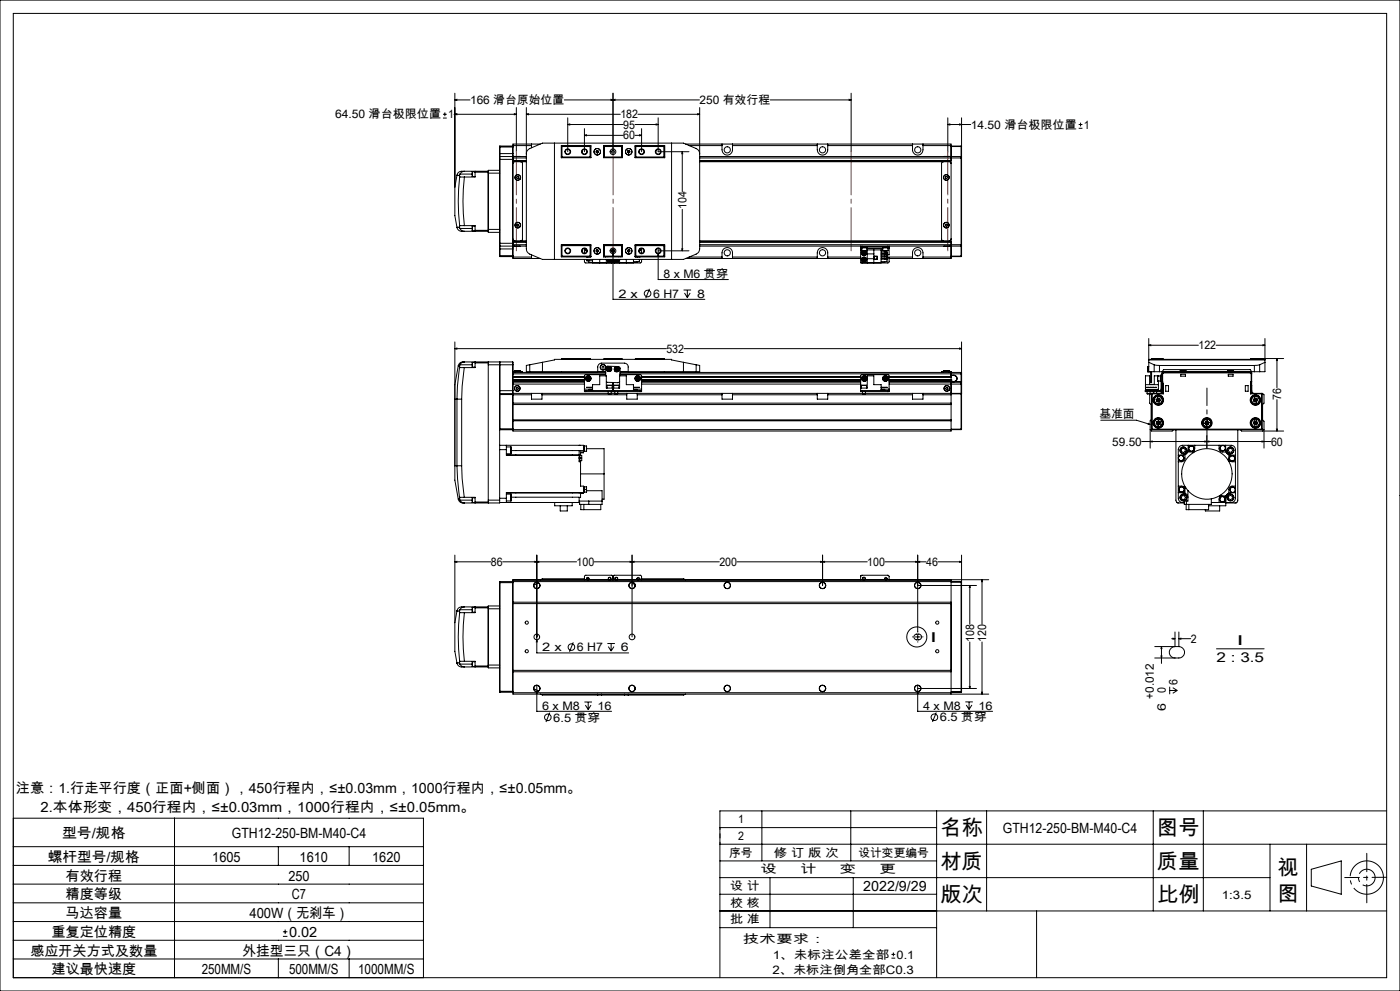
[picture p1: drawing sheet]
<svg xmlns="http://www.w3.org/2000/svg" width="420mm" height="297mm" viewBox="0 0 420 297" stroke-linecap="round" stroke-linejoin="round" font-family="sans-serif">
<g fill="none" stroke="#000" stroke-width=".3">
<path d="M0 0h420v297h-420zM4 4h412v289h-412zM132.9 35.4h1.1M132.9 34.3h1.1M133.5 33.7v1.1M136.2 34.3h18.7M136.5 29.9l.6-.1v.3zM136.5 34.3l.6-.2v.3zM136.5 29.9h4.5M136.5 27.9v28.2M154.3 34.1l.6 .2-.6 .1zM154.9 32.2v13.3"/>
<path d="M157.9 34.3l.6-.2v.3zM157.9 32.2v42.4l.1 .6 .6 .8 4.1 1.7h42.3l4.4-1.9 .5-1.2v-42.4M157.9 34.3h28.2M170.3 37.3l.6-.2v.4zM170.3 37.3h16.7M170.3 35.3v10.2M175.3 38.6v6.9M183.3 29.8l.6 .1-.6 .2zM183.9 29.9l.6-.1v.3zM183.9 27.9v17.6M190.5 37.3h6.9M191.4 34.3h18.5"/>
<path d="M192.5 38.6v6.9M196.8 37.1l.6 .2-.6 .2zM197.4 35.3v10.2h9.3M209.3 34.1l.6 .2-.6 .1zM209.8 29.9h-40.5M231.1 29.9h24.2M254.7 29.8l.6 .1-.6 .2zM255.3 27.9v17.6M284.3 37.3l.6-.2v.4zM284.3 37.3h6.9M284.3 35.3v10.2M287.9 37.1l.6 .2-.6 .2z"/>
<path d="M288.5 35.3v11.8M323.6 38.4h1.1M323.6 37.3h1.1M324.2 36.8v1.1M136.5 56.1v8.5l.6 3.6M137.1 52.5h.1M137.1 52.5l.8 .1M137.1 52.5l-.6 3.6M137.9 52.6v.3M137.9 52.9a64.4 64.4 0 0 0 0 14.8M137.9 52.9l1.4 .2M138 52.2l-.1 .4"/>
<path d="M138 52.2h3.7M139.3 51.3a1.72 1.72 0 0 0-2.2 1.2M139.3 51.3l-.9 .3-.4 .6M139.3 51.3h7.2M139.3 53.1a62.9 62.9 0 0 0 0 14.5M141.7 52.2v.7M141.7 51.5v.7M141.7 51.5h.8M141.7 52.9h.8M142.5 51.3v.3M142.5 51.6v1.5h-3.2M142.5 51.6h4"/>
<path d="M146.5 51.3v.3M146.5 51.6v17.4M146.5 51.9h3.4M149.9 47.8v4.1M149.9 51h-3.4v.3M149.9 47v.8M149.9 46v1M149.9 51.9v16.9M149.9 47.8h4M149.9 46h4M149.9 44.1h4M150 46.9v26.9"/>
<path d="M150 43.8v3.1M150 43.8l-.1 2.2M150 46.9h7.9M150 46.9l-.1 .1M150 43.8h3.8M153.8 46.9v26.9M153.8 43.8v3.1M153.8 46.9l.1 .1M153.8 43.8h.1M153.9 46.9h.1M153.9 47v.8M153.9 47.8v25.1"/>
<path d="M153.9 48.1h4M153.9 43.6h5.6M153.9 47.3h4M154.3 46.9h1.7M155.2 52.9h.3l.1 .3-.1 .3h-.3l-.2-.3zM156.2 48.5l.5 .4v22.8l-.1 .3-.4 .2M157.9 48.5h-3.4l-.4 .1-.2 .4M157.9 46.1l.1-.7 .6-.7 4.1-1.8h42.3l4.1 1.8 .5 .5 .3 .9M159.5 43.2v1.1M162.1 43.2h-8.2v3.7M166.3 42.9v34.8M168.4 46.9h.1"/>
<path d="M168.4 43.7h8.9v3.6h-8.9zM168.5 43.8v3.5M168.5 43.8h8.8M168.5 43.8l.1 .1M168.6 43.9h8.4M168.6 43.9v3.2M168.6 47.1l-.1 .1h8.8M168.6 47.1h8.4M175.3 40.6l.6-.2v.3zM175.3 40.6h11.7M177 43.9l.2-.1v3.4l-.2-.1M177 43.9v3.2"/>
<path d="M178.9 45.6l.3 .2M178.9 45.3v.3M179.2 45.2l.3 .1M179.2 45.2l-.3 .1M179.5 45.3v.3M179.5 45.6l-.3 .2M181.1 43.7l.1 .1M181.1 43.7h5.6v3.6h-5.6zM181.1 43.8h5.6M181.1 47.2h5.6M181.2 43.8v3.4l.1-.1M181.2 43.8l.1 .1"/>
<path d="M181.3 43.9h5.2M181.3 43.9v3.2M181.3 47.1h5.2M186.5 43.9l.1-.1v3.4l-.1-.1M186.5 43.9v3.2M188.3 45.6l.3 .2M188.3 45.3v.3M188.6 45.2l.3 .1M188.6 45.2l-.3 .1M188.9 45.6l-.3 .2M188.9 45.3v.3M190.5 40.6h2"/>
<path d="M190.5 43.7h8.9v3.6h-8.9zM190.5 43.8h8.8M190.7 43.9l-.1-.1v3.4l.1-.1M190.7 43.9h8.5M190.7 43.9v3.2M190.7 47.1h8.5M191.2 43.7v.1M191.9 40.4l.6 .2-.6 .1zM199.2 43.9v3.2M199.2 47.1l.1 .1h-8.8M199.3 43.8v3.5M199.3 46.9h.1"/>
<path d="M199.3 43.8l-.1 .1M201.5 42.9v34.8M204.7 45.5l.1 .6h-.3zM204.7 45.5v11.9M205.7 43.2h79.6v34.3h-18.6M206.7 43.6h9.9M209.9 48.5h74.9l.5 .5M209.9 46.9h78.4M209.9 48.1h75.4M209.9 47.3h78.4M216.6 43.2a3.2 3.2 0 0 0 .5 2.8 1.56 1.56 0 0 0 1.7 .4 1.56 1.56 0 0 0 .9-1.5v-1.7M219.7 43.6h25.5"/>
<path d="M245.2 43.2a3.2 3.2 0 0 0 .4 2.8 1.56 1.56 0 0 0 1.7 .4 1.56 1.56 0 0 0 1-1.5v-1.7M248.3 43.6h25.5M273.8 43.2v1.7a1.57 1.57 0 0 0 1.5 1.6 1.57 1.57 0 0 0 1.6-1.6v-1.7M276.9 43.6h8.4M283 48.5l-.5 .4v22.8l.5 .5M283.2 46.9h1.7M283.8 52.9h.3l.1 .4-.2 .2-.3-.1-.1-.3zM285.3 43.8h3M285.3 43.9h3M288.3 47.3h.2M288.3 46.9v.4M288.3 46.9l.2 .2"/>
<path d="M288.3 43.8v.1M288.3 43.9v3M288.3 47.3v26M288.5 47.1v.2M288.5 47.3v26M137.1 68.2a1.68 1.68 0 0 0 2.2 1.1M137.1 68.2h.1M137.9 68l.1 .5M137.9 68l-.8 .2M137.9 67.7v.3M138 68.5l.7 .7 .6 .1M138 68.5h3.7"/>
<path d="M139.3 69.3h7.2M139.3 67.6l-1.4 .1M139.3 67.6h3.2v1.4M141.7 67.8h.1M141.7 69.1h.1M141.7 67.8v.7M141.7 68.5v.6M141.7 68.5v.7M141.7 67.8h.8M141.7 69.2h.8M142.5 69v.3M142.5 69h4"/>
<path d="M146.5 69.3v.3h3.4M146.5 69v.3M146.5 68.8h3.4M149.9 68.8v4.1M149.9 72.9v.8M149.9 73.7v.9M149.9 74.6l.1 2.3M149.9 76.6h4M149.9 72.9h4M149.9 73.7l.1 .1M149.9 74.6h4M150 73.8v3.1"/>
<path d="M150 73.8h7.9M150 76.9h3.8M153.8 73.8v3.1M153.9 71.6l.4 .6h3.6M153.9 73.7h.1M153.9 72.9v.8M153.9 73.8v3.7h8.2M153.9 72.5h4M153.9 77h5.6M153.9 73.3h4M153.9 73.7l-.1 .1M153.9 76.8l-.1 .1"/>
<path d="M154.3 73.8h1.7M155 67.4l.3-.2 .3 .1v.3l-.2 .2-.3-.1zM159.5 76.4v1.1M168.4 73.8h.1M168.4 73.4h8.9v3.6h-8.9zM168.5 73.4v3.5M168.5 76.9h8.8M168.6 73.6v3.2M168.6 76.8h8.4M168.6 73.6h8.4M168.6 76.8l-.1 .1M175.3 77.7v.8l.4 .3h8"/>
<path d="M175.3 74.5v1.4M175.7 75.1h.3M175.7 74.6v.5M176 77h.1M176 77.7v.4h1.8M176 75.2v.3M176.1 78.1h.4M176.7 76.9v.1M176.7 78.1v.6h1.1M177 73.6l.2-.1v3.4l-.2-.1M177 73.6v3.2M177.3 73.5h-8.8l.1 .1"/>
<path d="M177.8 77.7v1.1h12.2v-1.1M178.9 75.3l.3 .2M178.9 75v.3M179.2 74.9l.3 .1M179.2 74.9l-.3 .1M179.5 75v.3M179.5 75.3l-.3 .2M179.9 77.7v1.1M181.1 73.4h5.6v3.6h-5.6zM181.1 76.9h5.6M181.1 73.5h5.6M181.2 76.9l-.1 .1"/>
<path d="M181.3 73.6l-.1-.1v3.4M181.3 73.6v3.2M181.3 76.8h5.2M181.3 73.6h5.2M181.3 76.8l-.1 .1M181.6 76.9v.1M181.8 76.9v.1M181.9 77.7v1.1M182 78h.1M182 78h1.5M182 77.7v.3M182.4 76.9v.1"/>
<path d="M182.6 78l.1 .2M182.8 78l-.1 .2M183.1 78l.1 .1M183.2 78.1l-.5 .1M183.2 78v.1M183.5 75.1h.1M183.5 75.3l.1 .2M183.5 75v.1M183.5 77.7v.3M183.6 77.7a.74 .74 0 0 1-.6 .8 .74 .74 0 0 1-.8-.5 .76 .76 0 0 0 .8 .6 .76 .76 0 0 0 .7-.9M183.6 74.9h.6M183.9 76.1l.1 .6h-.2z"/>
<path d="M183.9 74.3v15.4h27.6M184.1 77.7a.78 .78 0 0 0 .6 .9 .78 .78 0 0 0 .9-.6M184.3 75.1h.1M184.3 78h.1M184.3 75v.1M184.3 77.7v.3M184.3 75.3l-.1 .2M184.3 78h1.5M184.5 78l.5 .2M184.9 78l.1 .2M185.2 78l-.2 .2M185.5 76.9v.1"/>
<path d="M185.8 78h.1M185.8 77.7v.3M185.9 77.7v1.1M186.1 76.9v.1M186.5 73.6l.1-.1v3.4l-.1-.1M186.5 73.6v3.2M187.9 77.7v1.1M188.3 75.3l.3 .2M188.3 75v.3M188.6 74.9l.3 .1M188.6 74.9l-.3 .1M188.9 75.3l-.3 .2"/>
<path d="M188.9 75v.3M190.5 73.4h8.9v3.6h-8.9zM190.5 76.9h8.8M190.5 73.5h8.8l-.1 .1M190.7 73.6l-.1-.1v3.4l.1-.1M190.7 73.6v3.2M190.7 76.8h8.5M190.7 73.6h8.5M191.1 76.9v.1M191.1 78.4v.3h-1.1M191.2 76.9v.1M191.8 75.1h.3"/>
<path d="M191.8 77h.1M191.8 77.9v-.2v.7h-1.8M192.1 75.1h-.3M192.1 74.6v.5M192.5 77.7v.8l-.4 .3h-8M192.5 74.5v1.4M197.4 76.1l.2 .6h-.3zM197.4 74.3v9.5h21.1M197.4 75.2h9.3M199.2 73.6v3.2M199.2 76.8l.1 .1M199.3 73.4v3.5"/>
<path d="M199.3 73.8h.1M204.5 74.6h.3l-.1 .6zM204.7 62.8v12.4M205.7 77.5h52.5M206.7 77h9.9M209.9 72.5h75.4M209.9 73.8h78.4M209.9 73.3h78.4M216.6 77.5a3.2 3.2 0 0 1 .5-2.9 1.58 1.58 0 0 1 1.7-.3 1.58 1.58 0 0 1 .9 1.5v1.7M219.7 77h25.5M245.2 77.5a3.2 3.2 0 0 1 .4-2.9 1.58 1.58 0 0 1 1.8-.3 1.58 1.58 0 0 1 .9 1.5v1.7M248.3 77h9.9"/>
<path d="M258.2 74h.4M258.2 74v.5M258.2 74.5v4.3h6.1v-3.9M258.2 73.8v.2M258.2 74.9h.4M258.2 74.5h.4M258.5 74v.3h1.7v-.3M258.6 75.1h.9M258.6 75.1h1.5M258.6 74.3v.8M258.6 73.8v.2M258.6 74h7.7"/>
<path d="M258.8 77.7l.1 .4M258.8 77.7l.8 .3M258.8 76l.3 .2M258.8 75.1a.77 .77 0 0 0-.3 1.1 .77 .77 0 0 0 1 .3 .77 .77 0 0 0 .4-1M258.8 75.6v.4M258.8 75.6l.4 .2M258.9 78.1l.4 .1M258.9 75.1a.74 .74 0 0 0-.4 1 .74 .74 0 0 0 1 .4 .74 .74 0 0 0 .4-1M259.1 77.4l.4 .1M259.1 77.4l-.3 .3M259.1 77.4l.2 .8M259.2 75.8l.3 .3"/>
<path d="M259.2 75.8l-.1 .4M259.2 75.4l-.4 .2M259.2 75.4l.4 .2M259.2 75.4v.4M259.5 75.1l.4 .4M259.5 77.5l.1 .5M259.5 77.5l-.6 .6M259.5 76.1l-.4 .1M259.6 75.6l-.1 .5M259.6 75.6l-.8 .4M259.6 78l-.3 .2M260.1 75.1h-.6"/>
<path d="M260.1 74.3v.8M260.1 74.9l4.7 .1M260.1 74.5h4.7M260.2 74.9v3.9M260.2 76.1h1.9M260.2 77.5h1.9M262.1 74.9v3.9M262.3 76.8h.8v.9h-.8zM264.3 75.5h1.8v.4M264.3 76.2h1.8v.5h-1.8M264.3 77h1.8v.4h-1.8M264.3 77.7h1.8"/>
<path d="M264.3 75.9h1.8M264.8 74v.3h1.6M264.8 75.1h1.6M264.8 74.3v.8M265.4 77.4v.3l.3-.2 .4 .2M265.4 75.1v.4M265.4 76.7v.3M265.4 78.4v.3h-1.1M265.6 75.5h.4M265.6 77.5h.3M266.1 75.9l-.2 .3-.5-.3v.3M266.1 75.7v.2"/>
<path d="M266.1 77.7v.2M266.1 77.3h.6v1.3l-.3 .2h-8M266.1 77.7v.7h-1.8M266.1 77h7.7M266.3 74h.4M266.3 73.8v.2M266.4 74.3v.8M266.4 74.5h.3M266.5 74l-.1 .3M266.7 74v.5M266.7 73.8v.2M266.7 74.5v1.9h-.6"/>
<path d="M273.8 77.5v-1.7a1.57 1.57 0 0 1 1.5-1.6 1.57 1.57 0 0 1 1.6 1.6v1.7M276.9 77h8.4M283.2 73.8h1.7M283.6 67.4l.2-.2 .4 .1v.3l-.2 .2-.4-.1zM285.3 71.6l-.4 .6h-75M285.3 76.9h3M285.3 76.8h3M288.3 73.3h.2M288.3 73.3v.5M288.3 76.8h.2M288.3 76.8v.1M288.3 73.8v3"/>
<path d="M288.5 73.3v.3M288.5 73.6l-.2 .2M288.5 76.8l-.2 .1M288.5 73.6v3.2M194.8 86.6l-1.1 2.8M205.1 86.9h2.2M205.4 87.8l.8 1.4M206.2 86.9v2.3M207 87.8l-.8 1.4M136.5 104.5l.6-.2v.3zM136.5 102.5v37.1M136.5 104.5h63.4"/>
<path d="M137.1 119.6h1.4M137.1 119.6v20M137.5 109.6l-1 5.7v4.3h.6M137.5 109.6l.4 .1M137.9 110.1l-.7 5.6-.1 3.9M137.9 110.1l1.4 .1M137.9 109.7v.4M138 109.3l-.1 .4M138 109.3h3.7M138.5 119.6v20M139.3 110.2l-.7 5.6-.1 3.8M139.3 108.5a1.48 1.48 0 0 0-1.8 1.1"/>
<path d="M139.3 108.5a1.49 1.49 0 0 0-1.3 .8M139.3 108.5h14.5M141.7 110h.1M141.7 108.6v1.4M141.7 108.6h.8M141.7 110h.8M142.5 108.5v.3M142.5 108.8v1.4h-3.2M142.5 108.8h4M146.5 108.5v.8M146.5 109.3h7.4M146.5 109.3v40.6"/>
<path d="M149.9 108.5h.1M149.9 108.5l.1 9.5M149.9 117.1v.9M149.9 108.5v8.6M149.9 118v31.9M149.9 117.1h4M149.9 118.3h4M150 118v10.8M150 118h3.8M150 118h-.1M153.8 108.5v9.5M153.8 108.5l.1 .8"/>
<path d="M153.8 118l.1 10.7M153.8 118h.1M153.9 114.4v.1M153.9 109.3v2.7M153.9 114.5v2.6M153.9 111.3h.6M153.9 117.1v.8M153.9 118.3h5.6M153.9 117.9h5.6M153.9 112v2.4M153.9 111.6h27.8M153.9 113.9h21.4"/>
<path d="M153.9 113h21.4M153.9 112h27.8M153.9 114.4h21.4M153.9 114.5h21.4M153.9 115.1h21.4M154.5 111.1h.1M154.5 111.3h.1M154.5 111.3h1.7M154.5 111.2h1.7M154.5 111.2v.4M154.5 111.1h1.6M154.9 116.2l.6 .1-.1 .3-.2 .1-.3-.2z"/>
<path d="M156.1 111.3h.1M156.2 111.2h.1M156.2 111.3h.5v.3M156.2 111.2v.4M158.9 111.4h20.4v-1.4a1.21 1.21 0 0 1 1.2-1.2h6.8a1.14 1.14 0 0 1 1.2 1.2v1.4h20.3M158.9 109.3l-1 .2v1.9h1M158.9 109.3v2.1M159.5 117.9h3.1M159.5 117.9v1.7h3.1v-1.7M162.6 118.3h25.4M162.6 117.9h19.9M162.7 108.6v2.8"/>
<path d="M168.5 107.6h8.7M168.5 107.6v.1M168.5 111.4v.2M175.3 113.9h-21.4l21.4 .1M175.3 112.9h-21.4h21.4M175.3 117v.4h.5M175.3 117h.5M175.3 116.6v.4M175.3 116.6h2.5M175.8 117h7.7M175.8 117v.4M175.8 117.4h7.7"/>
<path d="M176.1 113.2v.5M176.1 113.2l.4 .2M176.1 113.7l.4 .2M176.5 113v.4M176.5 113l-.4 .2M176.5 113l.3 .2M176.5 113.4l.3 .2M176.5 113.4l-.4 .3M176.5 113.4v.5M176.8 113.2v.4M176.8 113.2l-.3 .2M176.8 113.6l-.3 .3"/>
<path d="M177.2 107.6v.1M177.8 117v-1.7h2.1v-2.7h2v3.7h4v-3.7h2v2.7h2.1v1.7M177.8 116.7h-1.1v.2h1.1M177.8 116.1h-1.8h1.8M179.3 111.3h2.4M181.2 107.6h5.4M181.2 107.6v.1M181.7 112.6l.1-2.3 .4-.6 3.6 .3 .3 .3-.1 2.3M181.7 112.3l-6.2 .1-.2 .2v4M182.1 115.5h1.6M182.1 115.5v.8M182.4 110.5l.1 .4"/>
<path d="M182.4 110.5l.3 .1M182.5 118h.8M182.5 117.4v.6M182.5 110.9l.3 .1M182.6 110.2l-.2 .3M182.6 110.2l.5 .1M182.6 110.2l.1 .4M182.7 110.6l-.2 .3M182.7 110.6l.1 .4M182.7 110.6l.5 .1M183.1 110.3l.1 .4M183.1 110.3l-.4 .3"/>
<path d="M183.2 110.7l-.4 .3M183.3 117.4v.6M183.3 117.9h1.2M183.5 117.4h.4M183.5 117h.8M183.5 117v.4M183.7 115.5v.8M183.9 117.4h.4M183.9 114.6v2.8M184.1 115.5h1.6M184.1 115.5v.8M184.3 117h7.8"/>
<path d="M184.3 117.4h7.8M184.3 117v.4M184.5 118h.8M184.5 117.4v.6M184.5 118h.1M184.6 110.6l.1 .4M184.6 110.6l.4 .1M184.7 111l.4 .1M184.9 110.3l-.3 .3M184.9 110.3l.4 .1M184.9 110.3l.1 .4M185 110.7l-.3 .3"/>
<path d="M185 110.7l.1 .4M185 110.7l.5 .1M185.3 118h-.7M185.3 117.4v.6M185.3 117.9h2.7M185.3 110.4l.2 .4M185.3 110.4l-.3 .3M185.5 110.8l-.4 .3M185.7 115.5v.8M185.9 114.3l-.4 .4-3.6-.2M186 112.3l6.3 .1 .2 .2v4M186 112h102.3"/>
<path d="M186 111.6h102.3M186 111.3h2.5M186.6 107.6v.1M188 117.9h3.2M188 117.9v1.7h3.2v-1.7M190 116.7h1.1v.2h-1.1M190 116.1h1.8h-1.8M190 116.6h2.5M190.6 107.6h8.7M190.6 107.6v.1M190.9 113.2l.1 .5M190.9 113.2l.4 .2"/>
<path d="M191 113.7l.3 .2M191.2 118.3h25.4M191.2 117.9h25.4M191.3 113l.4 .2M191.3 113l-.4 .2M191.3 113v.4M191.3 113.4l-.3 .3M191.3 113.4v.5M191.3 113.4l.4 .2M191.7 113.2v.4M191.7 113.2l-.4 .2M191.7 113.6l-.4 .3"/>
<path d="M192.1 117h.4M192.1 117v.4M192.5 117v.4h-.4M192.5 116.6v.4M192.5 113.9h65.7M192.5 112.9h65.7M192.5 113h65.7M192.5 114.4h65.7M192.5 114.5h65.7M192.5 115.1h65.7M192.5 114h65.7M199.3 107.6v.1"/>
<path d="M199.3 111.4v.2M205 108.6l-3.5-.7v-.2h-35.2v.2l-7.4 1.4M205 108.6v2.8M205 108.6l3.8 .7M205.2 104.5h83.3M208.8 109.3l1.1 .2v1.9h-1.1M208.8 109.3v2.1M216.6 117.9h3.1M216.6 117.9v1.7h3.1v-1.7M219.7 118.3h25.5M219.7 117.9h25.5M245.2 117.9h3.1"/>
<path d="M245.2 117.9v1.7h3.1v-1.7M248.3 118.3h25.5M248.3 117.9h10.5M258.2 117h.4M258.2 116.3h2v-3.7h1.9v2.7h2.2v1.7M258.4 115.5h1.6M258.4 115.5v.8M258.6 117h7.7M258.6 117.4h7.7M258.6 117v.4M258.8 118h.8M258.8 117.4v.6"/>
<path d="M258.9 113.6l.3 .2M259 113.1l-.1 .5M259 113.1l.3 .3M259.3 113.4l-.4 .2M259.3 113.4l.3 .3M259.3 113.4l-.1 .4M259.4 113l.4 .3M259.4 113l-.4 .1M259.4 113l-.1 .4M259.6 117.4v.6M259.6 117.9h14.2M259.6 113.7l-.4 .1"/>
<path d="M259.8 113.3l-.2 .4M259.8 113.3l-.5 .1M260 115.5v.8M264.3 116.7h1.1v.2h-1.1M264.3 116.1h1.8h-1.8M264.3 116.6h2.4M265.2 113.2l.1 .5M265.2 113.2l.4 .2M265.3 113.7l.3 .2M265.6 113l.4 .2M265.6 113l-.4 .2M265.6 113v.4"/>
<path d="M265.6 113.4l-.3 .3M265.6 113.4l.4 .2M265.6 113.4v.5M266 113.2v.4M266 113.2l-.4 .2M266 113.6l-.4 .3M266.3 117h.4M266.3 117v.4M266.7 112.9h18.6h-18.6M266.7 116.6v-4l-.1-.2-8.1-.1-.3 .3v4.8h.4M266.7 117v.4h-.4M266.7 116.6v.4"/>
<path d="M266.7 113.9h18.6M266.7 113h18.6M266.7 114.4h19.5M266.7 114.5h21.6M266.7 115.1h21.6M273.8 117.9h3.1M273.8 117.9v1.7h3.1v-1.7M276.9 118.3h8.4M276.9 117.9h11.4M283 111.3h.1M283.1 111.1h.1M283 111.3h-.5v.3"/>
<path d="M283 111.3h1.8M283 111.2h1.8M283 111.2v.4M283.1 111.1l1.7 .1M284 116.1l.3 .1 .1 .3-.3 .2h-.3l-.1-.4zM284.8 111.3h-.1M284.8 111.3h.5v3.1M284.8 111.2v.4M285.3 113.9l-18.6 .1M285.3 114.4h.1M285.3 114.4v14.8h-131.4v-11.3M285.3 113.9h.1"/>
<path d="M285.3 118h3M285.3 112.5h.9M285.3 114.3h.9M286.2 112.5a.97 .97 0 0 1 1 .8 .97 .97 0 0 1-.8 1.1M286.2 112.5a.9 .9 0 0 1 .9 .9 .9 .9 0 0 1-.9 .9M286.2 112.5h.1M286.2 114.3v.1M286.4 114.4h1.9M286.4 114.4h-.2M287.9 104.3l.6 .2-.6 .1zM288.3 117.9v.1M288.3 111.6v.4"/>
<path d="M288.3 114.4h.2M288.3 114.4v.1M288.3 114.5v.6M288.3 112v2.4M288.3 115.1v2.8M288.3 118v10.6M288.5 102.5v26.1M288.5 114.4l-.2 .1M288.5 114.4l-.2 .7M343.6 115.3h3.9M343.7 116.7h3.8v.2h-3.8zM344 117h-.4v.4h.4"/>
<path d="M344 117h3.9M344 116.1h.7zM344 117.4h1.2M344 117v.4M344.1 118h.9M344.1 117.4v.6M344.3 109.9h.1M344.3 109.9l.1 1.5M344.4 109.9h-.1M344.4 109.9v1.5M344.4 109.9h.1M344.4 111.4h.8"/>
<path d="M344.4 109.9h.2M344.6 103.5l.6-.2v.3zM344.6 101.5v9.9h1.7M344.6 103.5h14.9M344.6 107.7h34.9M344.6 107.9h34.9M344.6 108.6l1.7 .7M345 116.1h.4zM345 117.4v.6M345.2 117.4h.8M345.2 117v.4M345.2 114.1v.6h.3v-.6"/>
<path d="M345.2 114.1h.3M345.2 111.4v2.7M345.5 118h.2M345.5 107.6h3.4M345.5 107.6v.1M345.5 111.4v2.7M345.5 118v10.6M345.7 118h3.3M345.7 118v10.6M345.7 116.1h.4zM346 117v.4M346 117.4h1.9"/>
<path d="M346.1 117.4v.5M346.3 109.3l1.5 .2M346.3 111.4h1.5M346.3 109.3v2.1M346.5 116.1h.4zM346.9 119.8l.2 .6M346.9 119.8l.6 .1M347 117.4v.5M347.3 112.7v1.5zM347.3 119.3l.6 .1M347.3 119.3l-.4 .5M347.3 119.3l.2 .6"/>
<path d="M347.3 114.2h.8M347.5 119.9l-.4 .5M347.5 119.9l.7 .1M347.5 119.9l.2 .6M347.5 112.6v.1M347.5 114.2v2.8M347.8 111.4h.9M347.8 109.5h28.5M347.8 109.5v1.9M347.9 117v.4M347.9 119.4l.3 .6M347.9 119.4l-.4 .5"/>
<path d="M348.1 112.7l-1.8-.1v2.6h-1.4v-2.6h-1.3v4.4M348.3 112.6h-.2v1.7h.2M348.3 116.6l-.4 .4M348.3 116.6h.3M348.3 112.7h.4M348.3 112.7v3.9M348.6 117.2l.1 .1M348.6 116.8l-.7 .6M348.6 117.3l-.5 .6M348.7 115.6l-.1 1.6M348.7 112.3h-.4v.4M348.7 115.6v1.7"/>
<path d="M348.7 117.3h.1M348.7 115.6h.1M348.7 111.4v4.2M348.7 111.4l.4-.6h26l.4 .6M348.7 114.5l.1 .6M348.7 111.3h26.7M348.7 117.3l-.4 .6M348.7 111.3v.5M348.7 114.6v1M348.8 115.6h.1M348.8 117.3h.1M348.8 114.4l.2 .7"/>
<path d="M348.8 114.4h.1M348.8 114.4l-.1 .1M348.8 115.6v1.7M348.8 112v2.4M348.8 117.9l.2 .1M348.8 115.1h.2M348.8 117.9h-3.5l-.4 .4v2.5l.4 .4v4.6l-.2 .3v8.2M348.8 115.1v2.8M348.9 107.6v.1M349 115.1v2.9M349.1 111.8l-.3 .2M349.1 111.6v.2"/>
<path d="M349.1 111.6l-.4 .3 .1 .1M349.1 111.6h26M349.1 111.8h26M349.7 115.6h.9v1.7h-.9zM350.2 111.6v-.3h.6v.3M352.5 111.3h.1M354 111.3h.1M354 111.3h1.8M354 111.2h1.1M354 111.2v.1M354.2 112.2h1.4v.5h-1.4zM355.1 111.1l-1.1 .1"/>
<path d="M355.1 111.1l.7 .1M355.1 111.2h.7M355.8 111.3h-.1M355.8 111.2v.1M364.8 103.5h14.7M368.3 111.3h.1M368.3 111.3h1.8M368.3 111.2h1.2M368.3 111.2v.1M368.5 112.2h1.4v.5h-1.4zM369.4 111.1l-1.1 .1M369.4 111.1h.6"/>
<path d="M370 111.3h.1M370.1 111.2h.1M370.1 111.2v.1M371.7 111.3h.1M373.3 111.6v-.3h.6v.3M373.6 115.6h.8v1.7h-.8zM375.1 111.8l.3 .2M375.1 111.6v.2M375.1 111.6l.3 .2v.2M375.1 115.1h.2M375.1 118h3.4M375.1 115.1v2.9"/>
<path d="M375.2 107.6h3.4M375.2 107.6v.1M375.3 117.2h.1M375.3 115.6h.1M375.3 117.9l-.2 .1M375.3 117.9h3.5l.4 .4v2.5l-.4 .4v4.6l.4 .5v8M375.3 115.1v2.8M375.3 114.4l-.2 .7M375.3 114.4l.2 .1M375.3 115.6v1.7M375.3 117.3h.2M375.3 115.6h.2"/>
<path d="M375.4 114.4h-.1M375.4 114.4l.1 .1M375.4 112v2.4M375.4 111.3v.5M375.4 114.6v1M375.4 117.3l.4 .6M375.5 115.6h.1M375.5 114.5l-.2 .6M375.5 115.6v1.7M375.5 117.3l.5 .6M375.5 111.4h.8M375.5 111.4v4.2"/>
<path d="M375.5 117.2v.1M375.5 115.6v1.6M376 119.8l.2 .6M376 119.8l.6 .1M376.3 111.4h1.6M376.3 109.5v1.9M376.4 119.3l-.4 .5M376.4 119.3l.6 .1M376.4 119.3l.2 .6M376.6 119.9l.7 .1M376.6 119.9l.3 .6M376.6 119.9l-.4 .5"/>
<path d="M377 119.4l.3 .6M377 119.4l-.4 .5M377.3 120l-.4 .5M377.9 109.3l-1.6 .2M377.9 109.3v2.1M378.5 118h.1M378.5 107.5l.1 .1M378.5 118v10.6M378.6 107.6v.1M378.6 118v10.6M378.9 103.3l.6 .2-.6 .1zM379.5 101.5v9.9h-1.6"/>
<path d="M379.5 108.6l-1.6 .7M383.1 107.5v8.7M383.1 119.8v9.4M383.1 107.5l.1 .6h-.3zM385.1 107.5l-9.9 .1M136.5 139.6v4.3l1 5.7M136.5 139.6h.6M137.1 139.6h1.4M137.1 139.6l.8 9.6M138.5 139.6l.1 3.8 .7 5.6M149.9 133.5h25.1v1.5M149.9 134.8h2"/>
<path d="M149.9 128.5h4M149.9 128.7l.1 .1M151.9 134.8v1.7l22.1-.1v1.7M151.9 133.5v1.3M151.9 136h1.4M151.9 133.9h1.4M151.9 136.3h21.8M153.3 133.9v2.1M153.3 134h.1M153.3 134v2M153.3 135h21.7M153.9 120.8h131.4"/>
<path d="M153.9 121.2h131.4M153.9 125.8h131.4M153.9 126.1h131.4M173.7 137.3v1.1h.5M173.7 136.3v1M173.7 135h.1M173.7 135v1.3M173.7 133.5h.1M173.7 137.3h.8M173.7 136.2h.5M174 136.5h.5v.8M174.2 138.4v7.3h.8v2"/>
<path d="M174.2 138.1v.3M174.2 136.2v.3M174.5 137.3v.8h-.8M175 135v.5M175 135.5h-.8v.7M175 133.6l.2 1.7M175 135.5v.2h-.8M175.2 133.6l.8 .1v1.6h-.6M175.4 133.6v1.7h-.4M176 134.5h5.2v7.5M285.3 128.6h3M288.3 128.6v.2"/>
<path d="M288.3 128.6h.2M288.3 128.8h-138.3M288.5 128.6l-.2 .2M330.2 125.9h10.7l4.2 1.3M344.5 126.9l.6 .3h-.6zM345.1 128.8l.4 .4h6.1l.5-.4M345.1 132.3l.6-.1v.3zM345.5 128.6h.2M345.5 128.6l.2 .2M345.7 128.6v.2M345.7 128.8h32.8M345.7 128.6h32.8"/>
<path d="M346.9 127l.5 .4M347 126.4l-.1 .6M347 126.4l1 .7M347.1 120.4l.6 .1M347.5 126.7l-.6 .3M347.5 126.7l-.1 .7M347.6 126.1l-.6 .3M347.6 126.1l.5 .4M347.6 126.1l-.1 .6M348 127.1l-.6 .3M348.1 126.5l-.1 .6M348.1 126.5l-.6 .2"/>
<path d="M348.2 120l-.5 .5M352.8 128.8v21.1a.84 .84 0 0 0 .8 .8h1.7M353.5 137.4v11.9a1.38 1.38 0 0 0 1.8 1.3M354.4 134.6l.6-.3 .6 .3v.7l-.6 .3-.6-.3zM356.3 135.5l-.8 .7v1.2a1.02 1.02 0 0 1-1 1h-1M356.3 135.5h1.5l.1 .2M356.4 135l-.1 .5M356.4 135a1.97 1.97 0 0 1-2.5 1.4l-.4 .1M356.5 133.5l-.1 1.5M357.4 133.6a.85 .85 0 0 0-.8 .9 .85 .85 0 0 0 .8 .8M357.4 133.6a.85 .85 0 0 1 .9 .9 .85 .85 0 0 1-.9 .8M358.4 133.5v1l-.3 .7 .2 .3"/>
<path d="M361.4 126.9l.4 .5M361.5 132.2l.6 .1-.6 .2zM361.6 126.3l-.2 .6M361.6 126.3l.5 .4M362.1 126.7l-.7 .2M362.1 126.7l.4 .5M362.1 132.3l.6-.1v.3zM362.1 130.6v3.7M362.3 126.1l.4 .5M362.3 126.1l-.7 .2M362.3 126.1l-.5 1.3M362.5 127.2l-.7 .2"/>
<path d="M362.7 126.6l-.2 .6M362.7 126.6l-.6 .1M365.7 133.5v1a.96 .96 0 0 0 1 1h1.1l.9 .7M366.7 133.5h-11.9a1.33 1.33 0 0 0-1.3 1.3v2.4M367 133.5h2.4a1.27 1.27 0 0 1 1.2 1.3v11.9M367.7 133.5v.9a1.56 1.56 0 0 0 1.3 1.9M368.6 138.3l.3-.2 .5 .3h1.2M368.7 136.2l.3 .1M368.7 136.2v1.6l-.3 .1M368.8 137.4a.86 .86 0 0 1 .8-.9 .86 .86 0 0 1 .9 .9M368.8 137.4a.85 .85 0 0 1 .8-.9 .85 .85 0 0 1 .9 .9M368.8 137.4a.85 .85 0 0 0 .8 .8 .85 .85 0 0 0 .9-.8"/>
<path d="M368.8 134.4h.7l.3 .6-.3 .5h-.7l-.3-.5zM369 136.3l1.6 .2M371.3 128.8v21.1a.84 .84 0 0 1-.8 .8h-2.8M372.1 128.8l.4 .4h12.6M376 126.8l.3 .5M376.2 120.4l.7 .1M376.3 126.2l-.3 .6M376.3 126.2l.3 .5M376.6 126.7l.4 .6M376.6 126.7l-.3 .6M376.9 126.1l.4 .6M376.9 126.1l-.6 .1"/>
<path d="M376.9 126.1l-.3 .6M377 127.3h-.7M377.3 126.7l-.3 .6M377.3 126.7l-1.3 .1M378.5 128.6v.2M378.5 128.6h.1M378.6 132.2l.6 .1-.6 .2zM378.6 128.6l-.1 .2M379.2 128.8l-.4 .4M381.3 132.3h-38.8M382.9 128.6h.3l-.1 .6zM137.5 149.6a1.48 1.48 0 0 0 1.8 1.1"/>
<path d="M137.9 149.2v.3M137.9 149.5l.1 .4M137.9 149.5l-.4 .1M138 149.9a1.49 1.49 0 0 0 1.3 .8M138 149.9h3.7M139.3 149l-1.4 .2M139.3 149h3.2v1.5M141.7 149.2v1.4M141.7 149.2h.8M141.7 150.6h.8M142.5 150.5v.2M142.5 150.5h4"/>
<path d="M146.5 149.9v.8M146.5 149.9h3.4M149.9 149.9v.8h-10.6M149.9 149.3h2M151.9 149.3v1.3M151.9 150.1h1.4M151.9 148.1h1.4M151.9 147.7h23.1M153.3 148.1v2M153.3 148.1h.1M153.3 149l20.4 .1M166.4 150.6v1h5.3v-1"/>
<path d="M168.1 151.6v1.5h2.1v-1.5M173.7 150.6h.1M173.7 150.2h6.9M173.7 149.1v1.5M174.2 142h7M174.2 151.2v1.5h6v-1.5M175 145.8h.4v1.7M175 147.7l-.8 .1v1.3h-.5M175 146.7h1M175.2 151.2v1.5M175.2 145.8v1.8h-23.3v1.7M175.4 145.9h.6v.8"/>
<path d="M176 146.7v.8h-.8M176 147.1h4.6v4.1h-6.7v-.6h-24M176.6 150.2v1M181.2 142v7.6h-.6M353.1 150.5l.2 .2M353.5 147.6l2 .2M353.5 145.7h1.1l.6 .3 .3-.2M353.6 146.7a.86 .86 0 0 0 .9 .8 .86 .86 0 0 0 .9-.8M353.6 146.7a.86 .86 0 0 1 .9-.9 .86 .86 0 0 1 .9 .9M353.7 146.7a.85 .85 0 0 0 .8 .8 .85 .85 0 0 0 .9-.8M353.7 146.7a.85 .85 0 0 1 .8-.8 .85 .85 0 0 1 .9 .8M354.6 148.6h.7l.3 .5-.3 .6h-.7l-.3-.6z"/>
<path d="M355.5 147.8a1.37 1.37 0 0 1 .9 1.3M355.7 146.2l-.2 .1v1.5M355.8 151.2v1.5h6.8v-1.5M355.9 150.2v1M356.4 147.1v3.1h-1.1v1h8.1v-1.7M356.4 147.1h.1M356.7 151.2v1.5M365.8 148.6l.2 .3-.3 .5v1.2M365.9 151.6v1.5h-4.3v-.4M366.2 148.4l.2 .2h1.4M366.7 148.8a.85 .85 0 0 1 .9 .8 .85 .85 0 0 1-.9 .9M366.7 148.8a.85 .85 0 0 0-.8 .8 .85 .85 0 0 0 .8 .9"/>
<path d="M367.7 149.7v1.9h-5.1M367.8 149l-.1 1.6M367.8 148.6v.4M368.5 148.8l.6-.4 .6 .4v.6l-.6 .4-.6-.4zM370.6 145.7h-1a.96 .96 0 0 0-.9 1v1.1l-.9 .8M370.6 147.6l-1 .1a1.55 1.55 0 0 0-1.8 1.3M370.6 146.9v2.4a1.21 1.21 0 0 1-1.2 1.3h-6M371.1 150.5l-.3 .2M136.5 168.4l.6-.2v.3zM136.5 166.4v20.2M136.5 168.4h10.8M149.9 174.7h4"/>
<path d="M150 174.3l-.1 7.3M150 174.3v33.2M150 174.3h138.3M150.8 168.4h22.2M153.9 174.4l-.1 33.1M153.9 173.9h131.4M160.4 168.2l.6 .2-.6 .1zM161 168.4l.6-.2v.3zM161 166.4v29.3h27.6M161.6 174.7l-1.5 .7M175.3 173.7v-.9l.4-.4h7.9l.3 .4 .4-.4h7.8l.4 .4v.9M175.3 173.5h-12.6l-.6 .2"/>
<path d="M176 173.5h.1M176 173.3v.2M176 173.5h.7M176.1 173.1h.4M176.2 173.7a.36 .36 0 0 1-.2-.5 .36 .36 0 0 1 .6 0 .36 .36 0 0 1-.2 .5M176.7 173.3v.2M178.3 168.4h37.5M182.6 173.7a.42 .42 0 0 1 0-.6 .42 .42 0 0 1 .6 0 .42 .42 0 0 1 0 .6M183.7 172.5h.4M183.9 172.5v1.2M184.5 173.1a.43 .43 0 0 1 .7 0 .43 .43 0 0 1-.1 .6M184.5 173.1l.1 .6"/>
<path d="M189 168.2l.6 .2-.6 .1zM189.6 174.6l.3 .3h.5M189.6 168.4l.6-.2v.3zM189.6 166.4v24.5M190 174.7v.3M191.1 173.3v.2M191.1 173.5h.7M191.4 173.7a.36 .36 0 0 1-.2-.5 .36 .36 0 0 1 .6 0 .36 .36 0 0 1-.2 .5M191.8 173.5h.1M191.8 173.3v.2M192.5 173.5h12.5l.7 .2M246.2 168.2l.6 .2-.6 .1z"/>
<path d="M246.8 166.4v9.1M246.8 168.4l.6-.2v.3zM258.2 172.8l.3-.4h7.9l.3 .3v1M258.4 172.5h-.2v1.2M258.9 173.7a.43 .43 0 0 1 0-.6 .43 .43 0 0 1 .6 0 .43 .43 0 0 1-.1 .6M260.2 168.4h-39.1M265.4 173.3v.2M265.4 173.5h.7M265.5 168.4h12.3M265.6 173.7a.36 .36 0 0 1-.1-.5 .36 .36 0 0 1 .5 0 .36 .36 0 0 1-.1 .5M266.1 173.3v.2M274.7 168.2l.6 .2-.6 .1z"/>
<path d="M275.3 175.5h17.6M275.3 166.4v22.9M275.3 168.4l.6-.2v.3zM281.4 168.4h7.1M285.3 173.7v34.3M285.3 174.5h3M287.9 168.2l.6 .2-.6 .1zM288.3 174.3v.2M288.3 174.5v32.8M288.5 166.4v40.9M290.9 175.5l.2 .6h-.3zM290.9 175.5v11.6"/>
<path d="M294.6 173.7l.1 .6h-.2zM294.6 173.7v13.4M296.6 173.7h-142.7v34.3h142.7M136.5 186.6v8.6l.6 3.5M137.1 198.7a1.68 1.68 0 0 0 2.2 1.2M137.1 183.1h.1M137.1 198.7h.1M137.1 183.1l.8 .1M137.1 183.1l-.6 3.5M137.9 183.2v.3M137.9 198.6l.1 .4M137.9 198.6l-.8 .1"/>
<path d="M137.9 183.5l1.4 .1M137.9 183.5a64.4 64.4 0 0 0 0 14.8M137.9 198.3v.3M138 182.7l-.1 .5M138 199l.4 .6 .9 .3M138 199h3.7M138 182.7h3.7M139.3 181.9a1.72 1.72 0 0 0-2.2 1.2M139.3 181.9l-.6 .1-.7 .7M139.3 199.9h7.2M139.3 181.9h7.2M139.3 183.6a62.9 62.9 0 0 0 0 14.6"/>
<path d="M139.3 198.2l-1.4 .1M139.3 198.2h3.2v1.4M141.7 199.7h.1M141.7 182.7v.8M141.7 199v.7M141.7 198.3v.7M141.7 182v.7M141.7 198.3h.8M141.7 199.7h.8M141.7 182h.8M141.7 183.5h.8M142.5 199.6v.3"/>
<path d="M142.5 181.9v.3M142.5 182.2v1.4h-3.2M142.5 199.6h4M142.5 182.2h4M146.5 199.9v.3h3.4M146.5 199.6v.3M146.5 181.9v.3M146.5 182.2v17.4M146.5 199.3h3.4M146.5 182.5h3.4M149.9 199.3v.9M149.9 181.6h-3.4v.3"/>
<path d="M149.9 181.6v.9M149.9 182.5v16.8M153.9 180.5h131.4M153.9 180.9h131.4M161 191.8l.2 .6h-.3zM172 192.5l-1.1 2.8M182.2 192.9h2.3M182.5 193.8l.8 1.3M183.3 192.9v2.2M184.2 193.8l-.9 1.3M274.3 190.5a1.13 1.13 0 0 1 1.4-.5 1.13 1.13 0 0 1 .7 1.3 1.13 1.13 0 0 1-1.4 .5 1.13 1.13 0 0 1-.7-1.3zM274.6 190.9h1.4"/>
<path d="M275.3 190.2v1.4M290.9 192.4v13.9M294.6 192.4v15.6M346.4 193.8h7.3M348.3 196.6h.3l-.2 .6zM348.4 193.8l.2 .6h-.3zM348.4 193.8v5M351.5 191.4h1M351.9 191.3l.6 .1-.6 .2zM352.5 189.4v4.4a1.71 1.71 0 0 0-1.7 1.7 1.71 1.71 0 0 0 1.7 1.7M353.7 191.4l.6-.1v.3zM353.7 193.8a1.71 1.71 0 0 1 1.7 1.7 1.71 1.71 0 0 1-1.7 1.7h-7.3"/>
<path d="M353.7 189.4v4.4M353.7 191.4h3.5M364.9 194.4h14.3M149.9 200.2l.1 7.3M149.9 207.1h4M150 207.5h3.8M153.9 207.6h131.4M153.9 201.3h131.4M153.9 200.9h131.4M153.9 207.4l-.1 .1M160.1 206.4l1.5 .6M161 207.3l.2 .6h-.3z"/>
<path d="M161 205.3v7.9h22.5M162.1 208l.6 .3h16.6M164.9 213.6l-1.1 2.8M175.3 210.4h2.3M175.6 211.3l.9 1.4M176.5 210.4v2.3M177.3 211.3l-.8 1.4M179.3 208.3h1.2M179.3 208v.3M180.5 208.3h6.8M180.5 208v.3M187.3 208.3h1.2"/>
<path d="M187.3 208v.3M188.5 208v.3M205.7 208l-.7 .3h-16.5M275.3 207.3l.2 .6h-.3zM275.3 205.3v7.9h22.5M275.3 206.3h17.6M280.9 213.5l-1.1 2.9M285.3 207.5h3M285.3 207.3h3M288.3 207.3h.2M288.3 207.3v.2M288.5 207.3l-.2 .2"/>
<path d="M289.6 210.4h2.3M289.9 211.3l.8 1.3M290.7 210.4v2.2M290.8 205.7h.3l-.2 .6zM291.6 211.3l-.9 1.3M294.5 207.4h.2l-.1 .6zM350.9 205.8v2.3M350.9 206.9h2.3M351.8 206.1l1.4 .8M353.2 206.9l-1.4 .9M4 245.2h123v47.8M4 253.7h123"/>
<path d="M4 259.4h123M52.4 245.2v47.8M83.5 253.7v5.7M104.7 253.7v5.7M216 253h200M216 248h65M216 258h65M228.6 243v15M255.2 243v15M281 243v50M296 243v30M346 243v30"/>
<path d="M361 243v30M381 253v20M392 253v20M416 243h-200v50M4 265h123M4 270.6h123M4 276.2h123M84.9 279.3h1.3M85.5 278.6v1.3M216 278h65M216 273h200M216 263h165"/>
<path d="M216 268h65M231 263v15M256 263v15M311 273v20M393.4 260.5l9-2.5v10l-9-2.5zM4 281.8h123M4 287.4h123M83.5 287.4v5.6M84.9 280.6h1.3M104.7 287.4v5.6M267.4 287.2h1.2M267.4 286h1.2"/>
<path d="M268 285.5v1.1"/>
<circle cx="155.3" cy="53.2" r=".85"/>
<circle cx="155.3" cy="53.2" r=".82"/>
<circle cx="170.3" cy="45.5" r=".71"/>
<circle cx="170.3" cy="45.5" r=".85"/>
<circle cx="175.3" cy="45.5" r=".86"/>
<circle cx="175.3" cy="45.5" r=".71"/>
<circle cx="179.2" cy="45.5" r=".96"/>
<circle cx="179.2" cy="45.5" r=".98"/>
<circle cx="183.9" cy="45.5" r=".86"/>
<circle cx="183.9" cy="45.5" r=".42"/>
<circle cx="188.6" cy="45.5" r=".98"/>
<circle cx="188.6" cy="45.5" r=".95"/>
<circle cx="192.5" cy="45.5" r=".86"/>
<circle cx="192.5" cy="45.5" r=".71"/>
<circle cx="197.5" cy="45.5" r=".72"/>
<circle cx="197.5" cy="45.5" r=".86"/>
<circle cx="218.2" cy="44.9" r=".93"/>
<circle cx="246.8" cy="44.9" r=".93"/>
<circle cx="275.3" cy="44.9" r=".93"/>
<circle cx="283.9" cy="53.2" r=".82"/>
<circle cx="283.9" cy="53.2" r=".85"/>
<circle cx="155.3" cy="67.5" r=".86"/>
<circle cx="155.3" cy="67.5" r=".82"/>
<circle cx="170.3" cy="75.2" r=".71"/>
<circle cx="170.3" cy="75.2" r=".86"/>
<circle cx="175.3" cy="75.2" r=".87"/>
<circle cx="175.3" cy="75.2" r=".71"/>
<circle cx="179.2" cy="75.2" r=".97"/>
<circle cx="179.2" cy="75.2" r=".98"/>
<circle cx="183.9" cy="75.2" r=".86"/>
<circle cx="183.9" cy="75.2" r=".42"/>
<circle cx="188.6" cy="75.2" r=".96"/>
<circle cx="188.6" cy="75.2" r=".98"/>
<circle cx="192.5" cy="75.2" r=".87"/>
<circle cx="192.5" cy="75.2" r=".71"/>
<circle cx="197.5" cy="75.2" r=".72"/>
<circle cx="197.5" cy="75.2" r=".87"/>
<circle cx="218.2" cy="75.8" r=".93"/>
<circle cx="246.8" cy="75.8" r=".93"/>
<circle cx="259.2" cy="77.8" r=".75"/>
<circle cx="259.2" cy="77.8" r=".76"/>
<circle cx="275.3" cy="75.8" r=".93"/>
<circle cx="283.9" cy="67.5" r=".86"/>
<circle cx="283.9" cy="67.5" r=".81"/>
<circle cx="194.3" cy="88" r=".98"/>
<circle cx="155.2" cy="116.4" r=".82"/>
<circle cx="155.2" cy="116.4" r=".85"/>
<circle cx="176.5" cy="113.4" r=".75"/>
<circle cx="176.5" cy="113.4" r=".77"/>
<circle cx="176.5" cy="113.4" r=".86"/>
<circle cx="180.9" cy="110.1" r=".28"/>
<circle cx="180.9" cy="110.1" r=".85"/>
<circle cx="180.9" cy="110.1" r=".78"/>
<circle cx="182.8" cy="110.6" r=".77"/>
<circle cx="182.8" cy="110.6" r=".74"/>
<circle cx="185" cy="110.7" r=".78"/>
<circle cx="185.1" cy="110.7" r=".74"/>
<circle cx="191.3" cy="113.4" r=".86"/>
<circle cx="191.3" cy="113.4" r=".73"/>
<circle cx="191.3" cy="113.4" r=".77"/>
<circle cx="259.3" cy="113.4" r=".85"/>
<circle cx="259.3" cy="113.4" r=".74"/>
<circle cx="259.3" cy="113.4" r=".77"/>
<circle cx="265.6" cy="113.5" r=".74"/>
<circle cx="265.6" cy="113.4" r=".86"/>
<circle cx="265.6" cy="113.4" r=".77"/>
<circle cx="284" cy="116.4" r=".87"/>
<circle cx="284" cy="116.4" r=".82"/>
<circle cx="347.5" cy="119.9" r="1.22"/>
<circle cx="347.5" cy="119.9" r="1.19"/>
<circle cx="347.5" cy="119.9" r="1.56"/>
<circle cx="347.5" cy="119.9" r="1.43"/>
<circle cx="376.6" cy="119.9" r="1.43"/>
<circle cx="376.6" cy="119.9" r="1.57"/>
<circle cx="376.6" cy="119.9" r="1.19"/>
<circle cx="347.5" cy="126.7" r="1.18"/>
<circle cx="347.5" cy="126.7" r="1.43"/>
<circle cx="347.5" cy="126.7" r="1.57"/>
<circle cx="354.3" cy="137.3" r=".78"/>
<circle cx="354.3" cy="137.3" r=".84"/>
<circle cx="355" cy="135" r=".96"/>
<circle cx="355" cy="135" r="1.03"/>
<circle cx="357.4" cy="134.5" r=".8"/>
<circle cx="357.4" cy="134.5" r=".85"/>
<circle cx="362.1" cy="126.7" r="1.22"/>
<circle cx="362.1" cy="126.8" r="1.18"/>
<circle cx="362.1" cy="126.7" r="1.43"/>
<circle cx="362.1" cy="126.7" r="1.57"/>
<circle cx="366.8" cy="134.3" r=".85"/>
<circle cx="366.8" cy="134.3" r=".79"/>
<circle cx="369.1" cy="135" r=".96"/>
<circle cx="369.1" cy="135" r="1.03"/>
<circle cx="369.6" cy="137.4" r=".78"/>
<circle cx="376.6" cy="126.7" r="1.22"/>
<circle cx="376.6" cy="126.8" r="1.19"/>
<circle cx="376.6" cy="126.7" r="1.43"/>
<circle cx="376.7" cy="126.7" r="1.58"/>
<circle cx="354.5" cy="146.7" r=".78"/>
<circle cx="355" cy="149.1" r=".96"/>
<circle cx="355" cy="149.1" r="1.02"/>
<circle cx="362.1" cy="142" r="7.6"/>
<circle cx="366.7" cy="149.6" r=".79"/>
<circle cx="369.1" cy="149.1" r=".96"/>
<circle cx="369.1" cy="149.1" r="1.02"/>
<circle cx="369.8" cy="146.8" r=".78"/>
<circle cx="369.8" cy="146.8" r=".84"/>
<circle cx="161" cy="175.5" r=".96"/>
<circle cx="161" cy="175.5" r=".92"/>
<circle cx="182.9" cy="173.4" r=".35"/>
<circle cx="184.9" cy="173.4" r=".34"/>
<circle cx="189.6" cy="175.5" r=".96"/>
<circle cx="189.6" cy="175.5" r=".92"/>
<circle cx="218.2" cy="175.5" r=".96"/>
<circle cx="218.2" cy="175.5" r=".92"/>
<circle cx="246.8" cy="175.5" r=".97"/>
<circle cx="246.8" cy="175.5" r=".92"/>
<circle cx="259.2" cy="173.4" r=".34"/>
<circle cx="275.3" cy="175.5" r=".97"/>
<circle cx="275.3" cy="175.5" r=".92"/>
<circle cx="158" cy="186.6" r=".48"/>
<circle cx="158" cy="195.2" r=".48"/>
<circle cx="161" cy="190.9" r=".85"/>
<circle cx="171.4" cy="193.9" r=".98"/>
<circle cx="189.6" cy="190.9" r=".85"/>
<circle cx="275" cy="190.9" r="3"/>
<circle cx="281.2" cy="186.6" r=".48"/>
<circle cx="281.2" cy="195.2" r=".48"/>
<circle cx="161" cy="206.3" r=".97"/>
<circle cx="161" cy="206.3" r=".93"/>
<circle cx="164.4" cy="215" r=".99"/>
<circle cx="189.6" cy="206.3" r=".97"/>
<circle cx="189.6" cy="206.3" r=".93"/>
<circle cx="218.2" cy="206.3" r=".97"/>
<circle cx="218.2" cy="206.3" r=".93"/>
<circle cx="246.7" cy="206.3" r=".98"/>
<circle cx="246.8" cy="206.3" r=".93"/>
<circle cx="275.3" cy="206.3" r=".98"/>
<circle cx="275.3" cy="206.3" r=".93"/>
<circle cx="280.3" cy="215" r=".99"/>
</g>
<path d="M412.4 262.3a2.5 2.5 0 0 0-4.1-1.1 2.5 2.5 0 0 0 1 4.2 2.5 2.5 0 0 0 3.2-2.9l-.1-.2" fill="none" stroke="#000" stroke-width=".3" stroke-dasharray="30.5 1.3 1.3 1.3" stroke-dashoffset="24.5" stroke-linecap="butt"/>
<path d="M414.8 261.5a5 5 0 0 0-8.3-2 5 5 0 0 0 2.2 8.3 5 5 0 0 0 6.2-6l-.1-.3" fill="none" stroke="#000" stroke-width=".3" stroke-dasharray="30.5 1.3 1.3 1.3" stroke-dashoffset="16.7" stroke-linecap="butt"/>
<path d="M362.1 116.3v14.3" fill="none" stroke="#000" stroke-width=".3" stroke-dasharray="30.5 1.3 1.3 1.3" stroke-dashoffset="25.2"/>
<path d="M273.9 190.9h-.1M275.3 189.4v-.1M275.3 192.3v.1M276.8 190.9h.1" fill="none" stroke="#000" stroke-width=".3" stroke-dasharray="30.5 1.3 1.3 1.3"/>
<path d="M410 255.7v14.9" fill="none" stroke="#000" stroke-width=".3" stroke-dasharray="30.5 1.3 1.3 1.3" stroke-dashoffset="25"/>
<path d="M403.4 263l12.6-.1" fill="none" stroke="#000" stroke-width=".3" stroke-dasharray="30.5 1.3 1.3 1.3" stroke-dashoffset="26.1"/>
<path d="M216 248v5" fill="none" stroke="#000" stroke-width=".3" stroke-dasharray="30.5 1.3 1.3 1.3" stroke-dashoffset="29.9"/>
<path d="M154.9 45.5v29.7M183.9 45.5v29.7M255.3 45.5v29.7M284.3 45.5v29.7" fill="none" stroke="#f00" stroke-width=".3" stroke-dasharray="30.5 1.3 1.3 1.3" stroke-dashoffset="17.5"/>
<g fill="#000">
<path d="M344.5 126.9l.6 .3h-.6z"/>
<path d="M136.5 29.9l.6-.1v.3zM183.3 29.8l.6 .1-.6 .2zM136.5 34.3l.6-.2v.3zM154.3 34.1l.6 .2-.6 .1z"/>
<path d="M157.9 34.3l.6-.2v.3zM209.3 34.1l.6 .2-.6 .1zM189.6 168.4l.6-.2v.3zM246.2 168.2l.6 .2-.6 .1z"/>
<path d="M170.3 37.3l.6-.2v.4zM196.8 37.1l.6 .2-.6 .2z"/>
<path d="M254.7 29.8l.6 .1-.6 .2zM183.9 29.9l.6-.1v.3z"/>
<path d="M287.9 37.1l.6 .2-.6 .2zM284.3 37.3l.6-.2v.4z"/>
<path d="M204.7 45.5l.1 .6h-.3zM204.5 74.6h.3l-.1 .6zM383.1 107.5l.1 .6h-.3zM382.9 128.6h.3l-.1 .6zM294.6 173.7l.1 .6h-.2zM294.5 207.4h.2l-.1 .6zM290.9 175.5l.2 .6h-.3zM290.8 205.7h.3l-.2 .6z"/>
<path d="M136.5 104.5l.6-.2v.3zM287.9 104.3l.6 .2-.6 .1zM175.3 40.6l.6-.2v.3zM191.9 40.4l.6 .2-.6 .1zM197.4 76.1l-.1 .6h.3zM183.9 76.1l-.1 .6h.2zM362.1 132.3l.6-.1v.3zM378.6 132.2l.6 .1-.6 .2zM161 168.4l.6-.2v.3zM189 168.2l.6 .2-.6 .1zM161 191.8l-.1 .6h.3zM161 207.3l-.1 .6h.3zM275.3 207.3l-.1 .6h.3zM136.5 168.4l.6-.2v.3zM160.4 168.2l.6 .2-.6 .1z"/>
<path d="M378.9 103.3l.6 .2-.6 .1zM344.6 103.5l.6-.2v.3z"/>
<path d="M361.5 132.2l.6 .1-.6 .2zM345.1 132.3l.6-.1v.3zM287.9 168.2l.6 .2-.6 .1zM275.3 168.4l.6-.2v.3z"/>
<path d="M274.7 168.2l.6 .2-.6 .1zM246.8 168.4l.6-.2v.3z"/>
<path d="M348.4 193.8l.2 .6h-.3zM348.3 196.6h.3l-.2 .6z"/>
<path d="M353.7 191.4l.6-.1v.3zM351.9 191.3l.6 .1-.6 .2z"/>
</g>
<g font-size="6.3">
<text x="282.1" y="250.3">名称</text>
<text x="347.1" y="250.3">图号</text>
<text x="282.1" y="260.3">材质</text>
<text x="347.1" y="260.3">质量</text>
<text x="383.3" y="262.1">视</text>
<text x="383.3" y="269.9">图</text>
<text x="282.1" y="270.3">版次</text>
<text x="347.1" y="270.3">比例</text>
</g>
<g font-size="4.2">
<text x="4.8" y="237.6">注意：1.行走平行度（正面+侧面），450行程内，≤±0.03mm，1000行程内，≤±0.05mm。</text>
<text x="12.2" y="243.3">2.本体形变，450行程内，≤±0.03mm，1000行程内，≤±0.05mm。</text>
<text x="18.6" y="251.3">型号/规格</text>
<text x="69.5" y="251.3">GTH12-250-BM-M40-C4</text>
<text x="300.8" y="249.5">GTH12-250-BM-M40-C4</text>
<text x="14.4" y="258.3">螺杆型号/规格</text>
<text x="19.7" y="263.9">有效行程</text>
<text x="63.7" y="258.3">1605</text>
<text x="86.5" y="263.9">250</text>
<text x="89.9" y="258.3">1610</text>
<text x="111.7" y="258.3">1620</text>
<text x="19.7" y="269.5">精度等级</text>
<text x="87.6" y="269.5">C7</text>
<text x="259" y="267">2022/9/29</text>
<text x="19.7" y="275.2">马达容量</text>
<text x="74.9" y="275.2">400W（无刹车）</text>
<text x="15.5" y="280.8">重复定位精度</text>
<text x="86.7" y="280.8">0.02</text>
<text x="9.1" y="286.4">感应开关方式及数量</text>
<text x="72.7" y="286.4">外挂型三只（C4）</text>
<text x="15.5" y="292">建议最快速度</text>
<text x="60.5" y="292">250MM/S</text>
<text x="86.7" y="292">500MM/S</text>
<text x="107.4" y="292">1000MM/S</text>
</g>
<g font-size="4.1">
<text x="279.1" y="192.4">I</text>
<text x="371.1" y="193.3">I</text>
<text x="365" y="198.5">2 : 3.5</text>
</g>
<g font-size="3.5">
<text x="100.5" y="35.5">64.50 滑台极限位置 1</text>
<text x="141" y="31.2">166 滑台原始位置</text>
<text x="186.1" y="35.5">182</text>
<text x="209.9" y="31.2">250 有效行程</text>
<text x="187" y="41.8">60</text>
<text x="187" y="38.6">95</text>
<text x="291.2" y="38.6">14.50 滑台极限位置 1</text>
<text x="206" y="62.7" transform="rotate(-90 206 62.7)">104</text>
<text x="199.1" y="83.3">8 x M6 贯穿</text>
<text x="185.5" y="89.2">2 x</text>
<text x="195.9" y="89.2">6 H7</text>
<text x="209.1" y="89.2">8</text>
<text x="199.9" y="105.7">532</text>
<text x="359.5" y="104.7">122</text>
<text x="384.4" y="119.7" transform="rotate(-90 384.4 119.7)">76</text>
<text x="329.8" y="125.4">基准面</text>
<text x="333.7" y="133.6">59.50</text>
<text x="381.3" y="133.6">60</text>
<text x="147.3" y="169.6">86</text>
<text x="173" y="169.6">100</text>
<text x="215.8" y="169.6">200</text>
<text x="260.2" y="169.6">100</text>
<text x="277.8" y="169.6">46</text>
<text x="162.6" y="195.2">2 x</text>
<text x="173.1" y="195.2">6 H7</text>
<text x="186.3" y="195.2">6</text>
<text x="292.2" y="192.4" transform="rotate(-90 292.2 192.4)">108</text>
<text x="295.9" y="192.4" transform="rotate(-90 295.9 192.4)">120</text>
<text x="357.2" y="192.7">2</text>
<text x="346.2" y="209.4" transform="rotate(-90 346.2 209.4)">+0.012</text>
<text x="349.7" y="207.7" transform="rotate(-90 349.7 207.7)">0</text>
<text x="353.2" y="205.2" transform="rotate(-90 353.2 205.2)">6</text>
<text x="162.6" y="212.7">6 x M8</text>
<text x="179.3" y="212.7">16</text>
<text x="276.9" y="212.7">4 x M8</text>
<text x="293.5" y="212.7">16</text>
<text x="349.7" y="213" transform="rotate(-90 349.7 213)">6</text>
<text x="166" y="216.2">6.5 贯穿</text>
<text x="282" y="216.2">6.5 贯穿</text>
<text x="221.4" y="246.8">1</text>
<text x="221.4" y="251.8">2</text>
<text x="218.8" y="256.8">序号</text>
<text x="232.2" y="256.8">修 订 版 次</text>
<text x="257.5" y="256.8">设计变更编号</text>
<text x="228.2" y="261.8">设</text>
<text x="240.1" y="261.8">计</text>
<text x="252" y="261.8">变</text>
<text x="263.9" y="261.8">更</text>
<text x="219.1" y="266.7">设 计</text>
<text x="366.6" y="269.3">1:3.5</text>
<text x="219.1" y="271.7">校 核</text>
<text x="219.1" y="276.7">批 准</text>
<text x="222.9" y="282.7">技术要求：</text>
<text x="231.8" y="287.3">1、未标注公差全部 0.1</text>
<text x="231.7" y="291.8">2、未标注倒角全部C0.3</text>
</g>
</svg>
